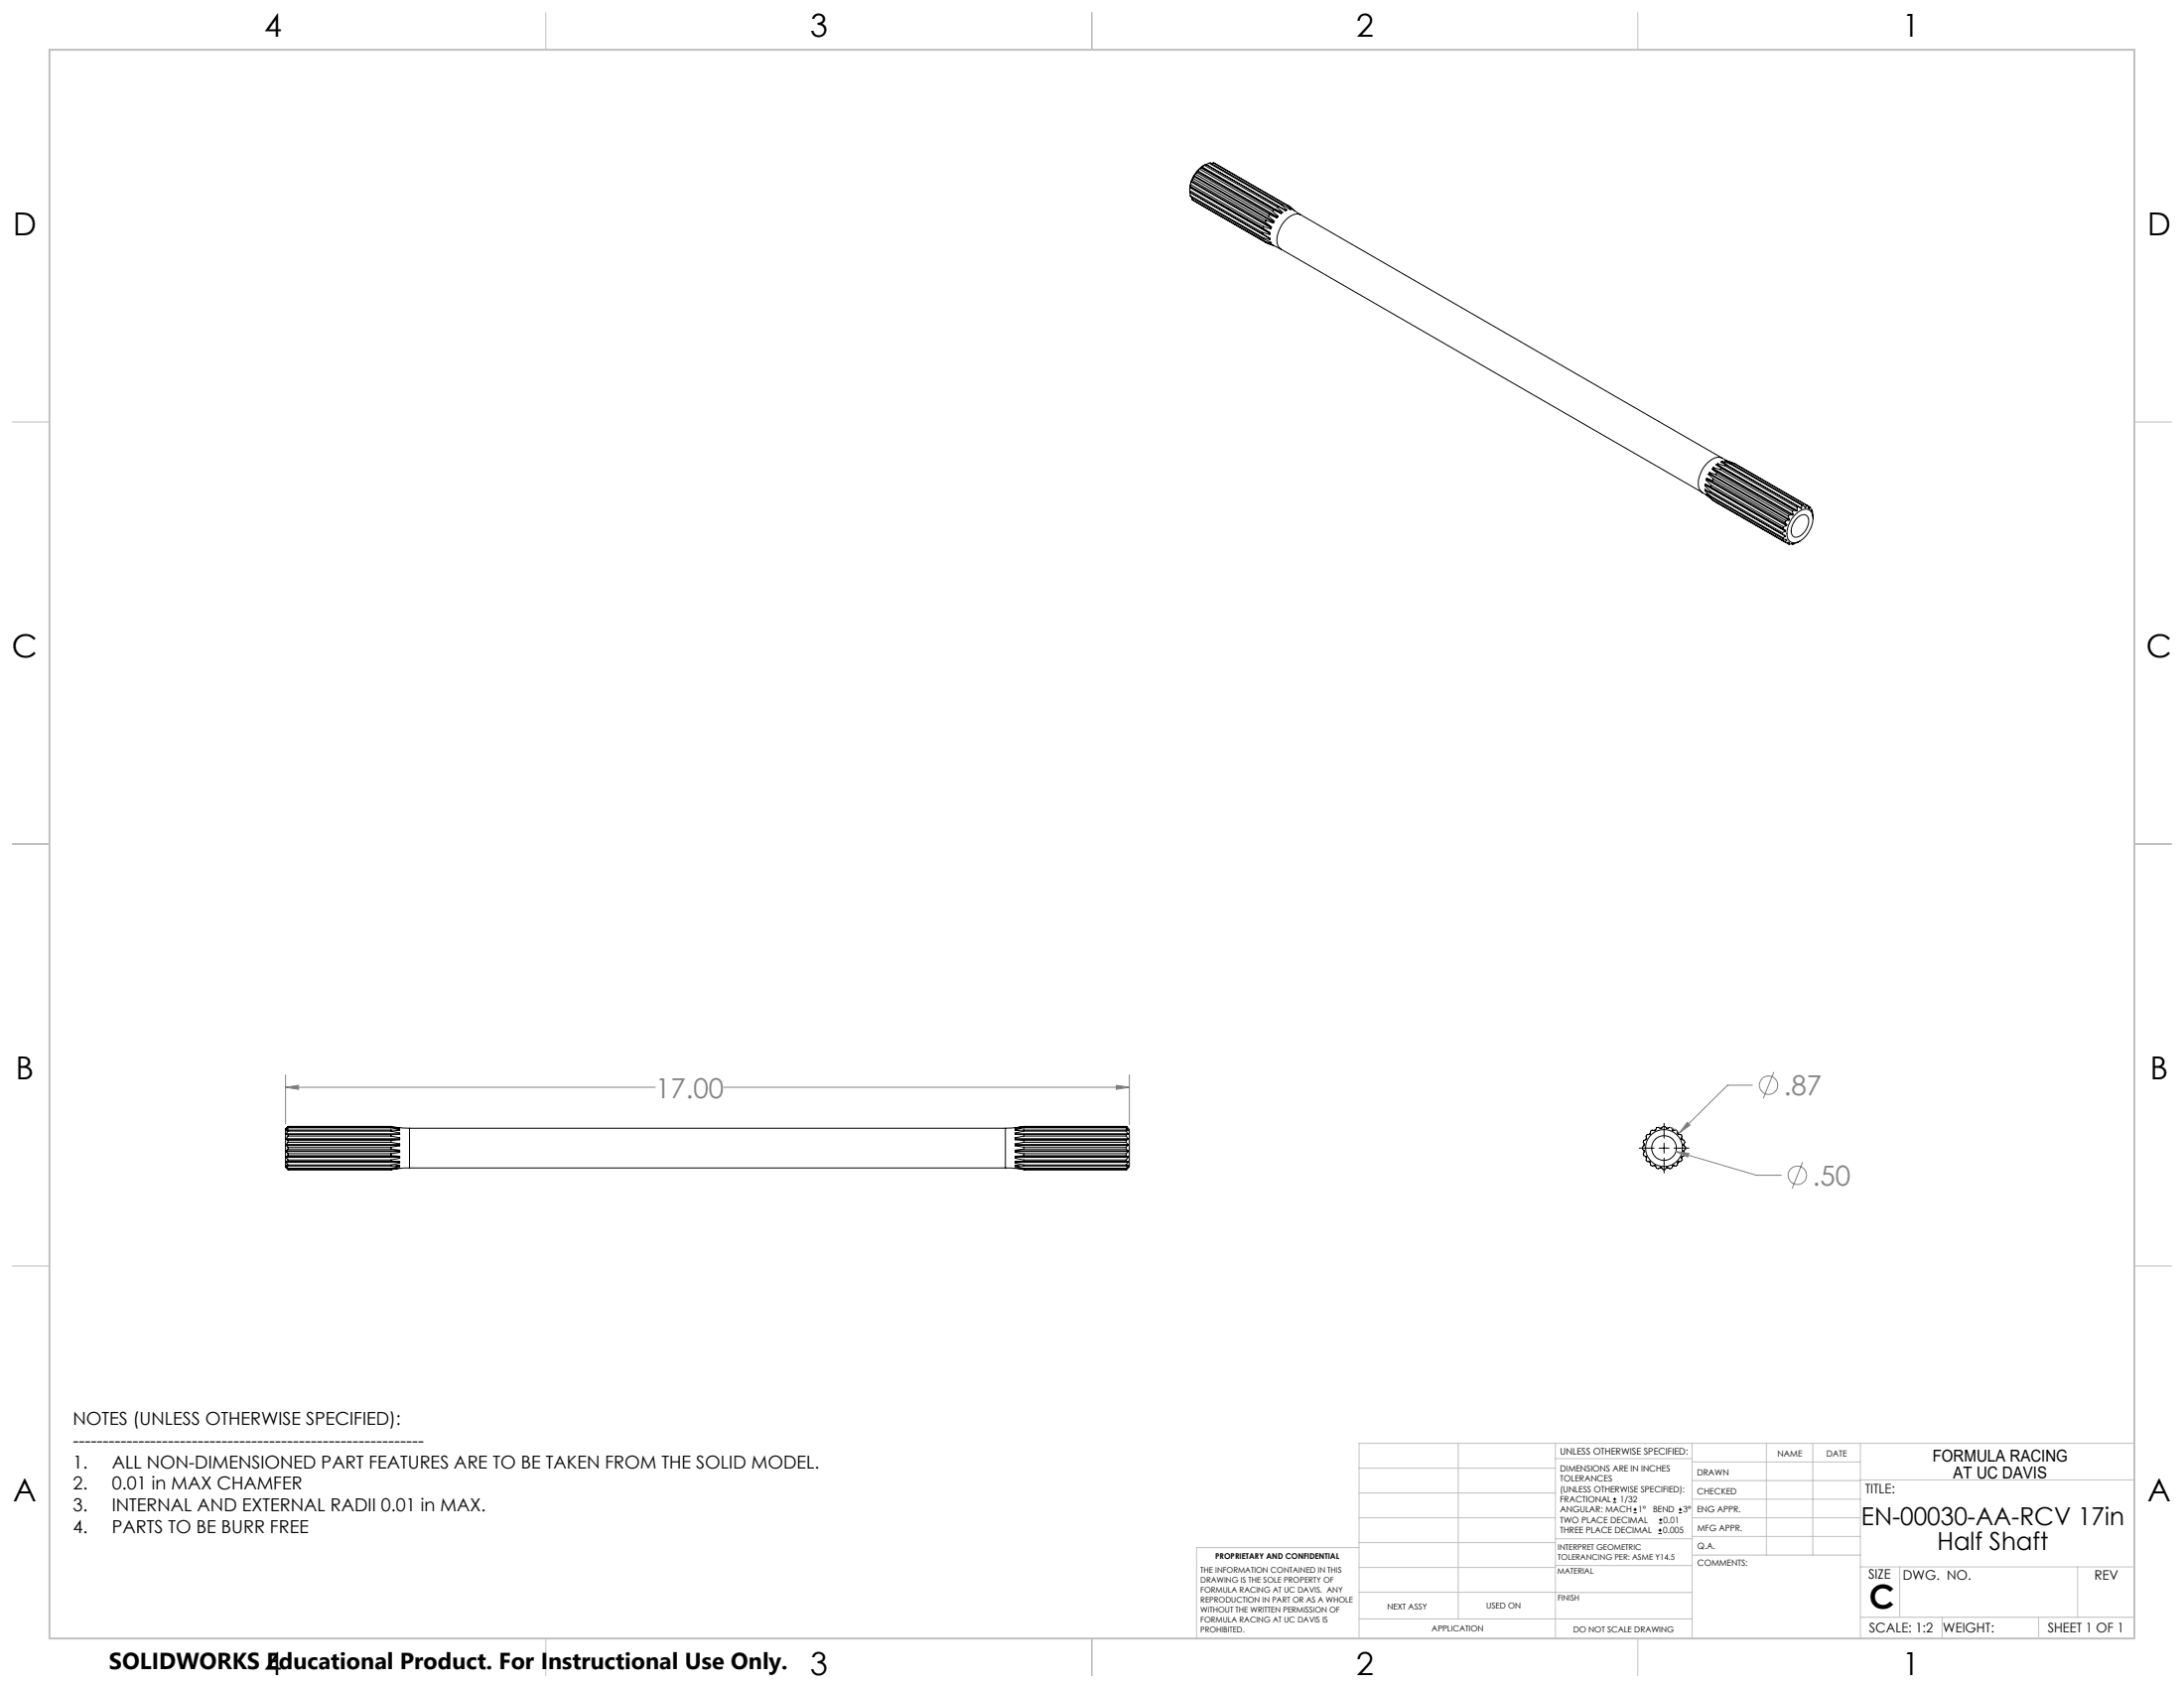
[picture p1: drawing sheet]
<svg xmlns="http://www.w3.org/2000/svg" width="559mm" height="432mm" viewBox="0 0 559 432" stroke-linecap="round" stroke-linejoin="round" font-family="sans-serif">
<g fill="none" stroke="#000" stroke-width=".25">
<path d="M304.4 48.7v.4l18.6 10.8M304.4 48.7l18.6 10.8M304.4 49.1l.1 .1M304.4 48l20.5 11.8M304.4 48v.7M304.5 47.8l-.1 .2M304.5 47.8l20.4 11.8M304.5 49.2l20.4 11.8M304.5 49.2l.1 .9M304.6 50.1l.1 .3 18.6 10.7M304.6 47.6l-.1 .2M304.6 47.6l18.6 10.8"/>
<path d="M304.6 50.1l18.6 10.7M304.7 47.2l-.1 .4M304.7 47.2l18.6 10.8M304.8 46.5l20.4 11.8M304.8 46.5l-.1 .7M304.8 46.4v.1M304.8 46.4l20.5 11.7M304.9 50.5l.1 .5M305 51l18.9 11M305 51l18.7 10.8M305 46.1l-.2 .3M305 46.1l18.7 10.7"/>
<path d="M305.3 45.6l-.3 .5M305.3 45.6l18.6 10.8M305.4 45.1l20.5 11.8M305.4 45.1l-.1 .5M305.5 44.9l-.1 .2M305.5 44.9l20.5 11.8M305.9 51.6l18.6 10.8 1.6 .5-2.2-.9M305.9 44.6l-.4 .3M305.9 44.6l18.6 10.7M306.2 44.1l-.3 .5M306.2 44.1l18.6 10.8M306.3 43.8l20.4 11.8"/>
<path d="M306.3 43.8l-.1 .3M306.4 43.7l-.1 .1M306.4 43.7l20.5 11.8M307 43.3l-.6 .4M307 43.3l18.6 10.7M307.3 42.9l-.3 .4M307.3 42.9l18.6 10.8M307.3 42.8l19 10.9M307.3 42.8v.1M307.5 42.7l-.2 .1M307.5 42.7l19 10.9M308.2 42.3l.3-.2 20.5 11.7"/>
<path d="M308.2 42.3l-.7 .4M308.2 42.3l18.6 10.7M308.3 42.2a7.5 7.5 0 0 0-3.9 6.7M309.4 41.7l-.9 .4M309.4 41.7h.3l18.6 10.7M309.4 41.7l18.6 10.8M310.5 41.7l18.9 10.8M310.5 41.7l-.5 .1M310.5 41.7l18.6 10.7M323 59.9l1.9 1v.4l-1.7-.5M323 59.5v.4M323.2 58.4l1.7 1.1v.5l-1.9-.5"/>
<path d="M323.3 58l-.1 .4M323.7 56.8l1.6 1.2v.3l-.1 .3-1.9-.6M323.9 56.4l-.2 .4M324.5 55.3l1.6 1.3-.2 .4-2-.6M324.8 54.9l-.3 .4M325.6 54l1.4 1.3-.2 .3-.1 .1-1.9-.8M325.9 53.7l-.3 .3M325.9 53.7l1.9 .9M326.3 53.7l1.5 .9M326.5 53.6l-.2 .1M326.5 53.6l1.7 .7M326.8 53l1.4 1.3"/>
<path d="M328 52.5l1.3 1.2-.4 .2-1.8-1.1-.3 .2M328.2 54.3l-.4 .3M328.3 52.4l-.3 .1M328.3 52.4l1.7 1.2h.4l-1.3-1.2M329.1 52.4l.3 .1M329.4 52.5l1.9 1.4zM331.4 54l1.4 1M332.8 55a3.7 3.7 0 0 0-4.3 1.8 6.7 6.7 0 0 0-1.6 5.9l.9 1M332.8 55l107.9 62.2M323.2 60.8l.1 .3M323.3 61.1l1.9 .9 .1 .3-1.6-.5M323.7 61.8l.2 .2"/>
<path d="M326.2 63l1.6 .8M327.8 63.7l107.8 62.3M438.2 120h-.2M438.2 120l20.4 11.8M438.3 119.8l-.1 .2M438.3 119.8l20.5 11.8M438.4 119.6l-.4 .4M438.4 119.6l-.1 .2M438.4 119.6l1.7 .5M439.1 118.9l1.3 .9M439.1 118.9h.1M439.2 118.9l20.5 11.8"/>
<path d="M439.4 118.8l-.2 .1M439.4 118.8l20.4 11.8M439.5 118.6l-.4 .3M439.5 118.6l-.1 .2M439.5 118.6l1.8 .5M440.4 119.8l-.3 .3M440.4 119.8l18.5 10.7M440.7 117.2l1.5 .8M440.7 118l-.4 .2 1.3 .7M440.7 117.2a3.7 3.7 0 0 0-4.4 1.8 6.7 6.7 0 0 0-1.6 6l.9 1M440.7 118l1.4 1.1M440.7 118l1.8 .6"/>
<path d="M441.3 119.1l18.5 10.7M441.6 118.9l-.3 .2M441.6 118.9l18.6 10.7M441.7 117.9h-.3l1.4 .6M441.7 117.9l-.1 .1M441.7 117.9l1.9 .6M442.1 119.1h-.1M442.1 119.1l18.8 10.9M442.3 118l1.6 .6M442.5 118.6l18.5 10.7M442.8 118.5l-.3 .1M442.8 118.5l18.5 10.7"/>
<path d="M443.6 118.5l.3 .1M443.6 118.5l18.5 10.7M443.9 118.6l18.5 10.7M435.6 126l1.4 1M436.2 124.3l1.4 1.3M436.3 123.8l-.1 .5M436.3 125.6l-.1-.4 1.4 .8M436.3 123.8l.1 .1M436.3 123.8l1.4 .7M436.3 125.6l1.4 1.3M436.4 123.9v.2M436.4 125.2v.2"/>
<path d="M436.4 123.9l20.4 11.8M436.4 124.1l-.2 .2M436.4 124.1l20.4 11.8M436.4 125.4l-.1 .2M436.4 125.4l20.4 11.8M436.5 122.8l1.3 1.3M436.7 122.7l-.2 .1M436.7 122.7l20.4 11.8M436.7 122.3l-.2 .5M436.7 126.6l-.2-.3 1.3 .9M436.7 122.3v.2M436.7 122.3l1.5 .6"/>
<path d="M436.7 126.6l1.5 1.3M436.7 122.5v.2M436.7 122.5l20.5 11.8M436.7 126.4v.2M437.1 121.4l1.3 1.1M437.1 127l1.3 1.1M437.3 121.2l-.2 .2M437.3 121.2l20.4 11.9M437.4 121.1l-.1 .1M437.4 120.9l-.3 .5M437.4 121.1l20.4 11.8M437.4 120.9v.2"/>
<path d="M437.4 120.9l1.6 .5M437.6 125.6v.4M437.6 125.6l18.5 10.7M437.6 126l18.5 10.7M437.7 126.9l.1 .3M437.7 124.5l18.5 10.7M437.7 126.9l18.5 10.7M437.8 124.1l-.1 .4M437.8 124.1l18.5 10.7M437.8 127.2l18.5 10.7M438 120l1.3 1M438.2 127.9l.2 .2"/>
<path d="M438.2 122.9l18.5 10.7M438.2 127.9l18.5 10.7M438.4 122.5l-.2 .4M438.4 122.5l18.5 10.7M438.4 128.1l19.2 11M439 121.4l18.6 10.7M439.3 121l-.3 .4M439.3 121l18.5 10.7M440.1 120.1l18.5 10.7M456.1 136.7l.7 .5M456.1 136.3v.4M456.2 137.6l.1 .3"/>
<path d="M456.2 135.2l.6 .5M456.3 137.9l.9 .3M456.3 134.8l-.1 .4M456.7 138.6l.2 .2 .8-.1M456.7 133.6l.5 .7M456.8 135.9l-.7 .4M456.8 135.7v.2M456.8 137.2l-.6 .4M456.9 138l.3 .2M456.9 133.2l-.2 .4M457.1 134.5l-.8 .3M457.2 134.3l-.1 .2"/>
<path d="M457.2 138.2l-.5 .4M457.6 139.1l.2 .1 1-.2-.2 .2M457.6 132.1l.2 .8M457.7 138.7l-.1 .4M457.7 138.7l.1 .1M457.7 133.1l-.8 .1M457.8 132.9l-.1 .2M457.8 131.7l-.2 .4M457.8 131.7l.8 .1M458.4 139.1l.2 .1M458.6 130.8l.2 .8M458.8 131.6l-.2 .2"/>
<path d="M458.9 130.5l-.3 .3M458.9 130.5l.8 .2M459.5 131.5a2.83 2.83 0 0 1 3.7-.8 4.7 4.7 0 0 1-.4 5.3 4.5 4.5 0 0 1-4.4 2.8 2.6 2.6 0 0 1-1.2-3.1l.5-1.5a7.1 7.1 0 0 1 1.8-2.7zM459.8 138.8h.1M459.8 138.8l-1.2 .4M459.8 129.8v.8M459.8 130.6l-.1 .1M459.9 132.4a1.59 1.59 0 0 1 2.8 .1 4.3 4.3 0 0 1-3.2 4.9 1.6 1.6 0 0 1-1.2-2.1l.8-1.9zM460.2 129.6l.7 .4M460.2 129.6l-.4 .2M460.6 138.4l-.8 .4M461 129.3l-.1 .7"/>
<path d="M461.3 129.2l-.3 .1M461.3 129.2l.7 .6M461.7 129.6l.3 .2M462.1 129.2l.3 .1M462.1 129.2l-.1 .6M462.4 129.3l.4 .7M462.4 129.3l.6 .3M462.8 130l.1 .1M462.8 130h.1M463 129.6l.5 1.2 .1-.3M463 129.6l-.1 .5M463.4 130.4l.2 .1"/>
<path d="M463.6 130.5l.3 1.3M463.8 131.7l.1 .1M463.9 131.8v.8M73.2 290v.2M73.2 291.3v.2M73.2 292.8v.2M73.2 294.4v.2M73.2 295.9v.2M73.2 297.1v.2M73.2 298.2l.5 .1M73.2 298.6v.1M73.2 290.2h.5"/>
<path d="M73.2 291.5l.5 .2M73.2 293l.5 .4M73.2 294.6l.5 .5M73.2 296.1l.5 .6M73.2 297.3l.5 .7M73.2 298.2l.5 .6M73.2 298.6l.5 .4M73.2 298.7l.5 .5M73.2 294.4h29.1M73.2 293h29.1M73.2 294.6h29.1M73.2 292.8h29.1"/>
<path d="M73.2 295.9h29.1M73.2 291.5h29.1M73.2 296.1h29.1M73.2 291.3h29.1M73.2 297.1h29.1M73.2 290.2h29.1M73.2 297.3h29.1M73.2 290h29.1M73.2 298.2h.3M73.2 289.1h.3M73.2 288.7h.1M73.2 298.7h.1"/>
<path d="M73.7 288.1h.1M73.7 288.4l-.5 .3M73.7 288.4v.1M73.7 289.1h-.5M73.7 289.1v.2M73.7 290.2v.4M73.7 291.7v.5M73.7 293.4v.5M73.7 295.1v.5M73.7 296.7v.4h-.5M73.7 298v.3M73.7 298.8v.2"/>
<path d="M73.7 299.2h.1M73.7 288.1l-.6 .7v9.8l.6 .6M73.7 288.1h26.3M73.7 299.2h26.3M73.7 293.9h26.3M73.7 293.4h26.3M73.7 288.1l-.5 .6M73.7 288.5l-.5 .6M73.7 289.3l-.5 .7M73.7 290.6l-.5 .7M73.7 292.2l-.5 .6M73.7 293.9l-.5 .5"/>
<path d="M73.7 295.6l-.5 .3M73.7 295.1h26.3M73.7 292.2h26.3M73.7 295.6h26.3M73.7 291.7h26.3M73.7 296.7h26.3M73.7 290.6h26.3M73.7 290.2h26.3M73.7 298h26.3M73.7 289.3h26.3M73.7 298.3h26.3M73.7 289.1h26.3"/>
<path d="M73.7 288.5h26.3M73.7 298.8h26.3M73.7 288.4h26.3M73.7 299h26.3M100 299l2.3-.2-2.3 .4M100 298.8v.2M100 298v.3M100 296.7v.4h2.3M100 295.6l2.3 .2v.5l-2.3 .4M100 295.1v.5M100 293.9l2.3 .3v.6l-2.3 .3M100 293.4v.5"/>
<path d="M100 292.2l2.3 .4v.5l-2.3 .3M100 291.7v.5M100 290.6l2.3 .4v.6l-2.3 .1M100 290.2v.4M100 289.3l2.3 .5v.4M100 289.1v.2M100 288.5l2.3 .4v.3l-2.3-.1M100 288.4v.1M100 288.4l2.3 .1M100 288.1h.1M100 299.2h.1M100 288.1l2.3 .4"/>
<path d="M101.3 298.2h1M101.3 289.1h1M102.2 288.5l2.6 .1M102.3 298.2v.2l-2.3 .4M102.3 297.1v.4l-2.3 .5M102.3 298.2l-2.3 .1M102.3 290.2h-2.3M102.3 288.5h-.5M104.8 298.8l-4.8 .4M104.8 288.6v10.2M104.8 298.8h152.4M104.8 288.6h152.4"/>
<path d="M257.2 298.8l2.6 .1M257.2 288.6v10.2M259.8 297.1v.4l2.2 .5M259.8 298.2v.2l2.2 .4M259.8 290.2h2.2M259.8 298.2l2.2 .1M259.8 294.4h28.8M259.8 293h28.8M259.8 294.6h28.8M259.8 292.8h28.8M259.8 295.9h28.8M259.8 291.5h28.8"/>
<path d="M259.8 296.1h28.8M259.8 291.3h28.8M259.8 297.1h28.8M259.8 290.2h28.8M259.8 297.3h28.8M259.8 290h28.8M259.8 298.2h.9M259.8 289.1h.9M262 288.1l-4.8 .5M262 288.1h.1M262 288.1l-2.2 .5 2.2-.2M262 288.4v.1"/>
<path d="M262 288.5l-2.2 .4v.3l2.2-.1M262 289.1v.2M262 289.3l-2.2 .5v.4M262 290.2v.4M262 290.6l-2.2 .4v.6l2.2 .1M262 291.7v.5M262 292.2l-2.2 .4v.5l2.2 .3M262 293.4v.5M262 293.9l-2.2 .3v.6l2.2 .3M262 295.1v.5M262 295.6l-2.2 .2v.5l2.2 .4M262 296.7v.4h-2.2"/>
<path d="M262 298v.3M262 298.8v.2M262 299l-2.2-.2 2.2 .4M262 299.2h.1M262 288.1h26.1M262 299.2h26.1M262 293.9h26.1M262 293.4h26.1M262 295.1h26.1M262 292.2h26.1M262 295.6h26.1M262 291.7h26.1"/>
<path d="M262 296.7h26.1M262 290.6h26.1M262 290.2h26.1M262 298h26.1M262 289.3h26.1M262 298.3h26.1M262 289.1h26.1M262 288.5h26.1M262 298.8h26.1M262 288.4h26.1M262 299h26.1M288.1 293.4v.5"/>
<path d="M288.1 288.1l.9 .8v9.5l-.9 .8M288.1 299.2h.1M288.1 298.8v.2M288.1 298v.3M288.1 296.7v.4h.5M288.1 295.1v.5M288.1 291.7v.5M288.1 290.2v.4M288.1 289.1v.2M288.1 289.1h.5M288.1 288.4v.1M288.1 288.4l.5 .3"/>
<path d="M288.1 288.1h.1M288.1 295.6l.5 .3M288.1 293.9l.5 .5M288.1 292.2l.5 .6M288.1 290.6l.5 .7M288.1 289.3l.5 .7M288.1 288.5l.5 .6M288.1 288.1l.5 .6M288.3 298.2h.3M288.3 289.1h.3M288.6 288.7h.1M288.6 298.7h.1"/>
<path d="M288.6 298.6v.1M288.6 298.2l-.5 .1M288.6 297.1v.2M288.6 295.9v.2M288.6 294.4v.2M288.6 292.8v.2M288.6 291.3v.2M288.6 290v.2M288.6 298.7l-.5 .5M288.6 298.6l-.5 .4M288.6 298.2l-.5 .6M288.6 297.3l-.5 .7"/>
<path d="M288.6 296.1l-.5 .6M288.6 294.6l-.5 .5M288.6 293l-.5 .4M288.6 291.5l-.5 .2M288.6 290.2h-.5M419.4 293.7h3.8M420.6 294.2l.1 .6M420.7 292.6l-.1 .5M421 295.8l.3 .5M421.3 291l-.3 .6M421.9 297.1l.4 .4M422.3 289.8l-.4 .4"/>
<path d="M422.3 289.3l.4-.2h.9l.3-.6 .4-.1 .6 .3 .6-.6h.5l.4 .6 .9-.3 .4 .1 .5 .7 .7-.1 .3 .2 .2 .9 .7 .1 .3 .3-.1 .9 .6 .2 .2 .4-.4 .9 .6 .4v.5l-.6 .5 .4 .7-.2 .5-.6 .3 .1 .8-.3 .4-.8 .2-.2 .8-.3 .2-.8-.1-.3 .6-.3 .2-.8-.4-.6 .6h-.5l-.4-.5-.8 .3-.4-.1-.3-.7-.9 .1-.4-.3v-.7l-.2-.2h-.7l-.3-.4 .2-.8-.8-.4-.1-.4 .4-.6-.6-.6v-.5l.6-.6-.4-.6 .2-.5 .7-.4-.2-.7 .3-.4h.7l.2-.2zM423.2 298.2l.5 .2M423.7 288.9l-.5 .3M424.5 293.7h2.5M424.7 298.8h.5M425.2 288.5l-.5 .1M425.8 287.3v3.8M425.8 292.4v2.6M425.8 296.2v3.8M426.3 288.5l.6 .1M426.9 298.8h-.6M427.8 288.9l.6 .3"/>
<path d="M428.3 293.7h3.8M428.4 298.2l-.6 .2M429.2 289.8l.4 .4M429.6 297.1l-.4 .4M430.2 291l.3 .6M430.5 295.8l-.3 .5M430.8 292.6l.2 .5M431 294.2l-.2 .6M412.7 384.3h.9M412.7 383.5h.9M413.1 383.1v.8M418 387h.8"/>
<path d="M418 386.2h.8M418.4 385.7v.9M424.3 392.3h.9M424.3 391.4h.9M424.5 389.6h.8M424.5 388.8h.8M424.7 391v.9M424.9 388.4v.8M429.5 387h.9M429.5 386.2h.9M429.9 385.7v.9"/>
<circle cx="425.8" cy="293.7" r="3.2"/>
<circle cx="425.8" cy="293.7" r="4.7"/>
</g>
<g fill="none" stroke="#808080" stroke-width=".25">
<path d="M73.1 278.1l3.3-.5v1.1zM73.1 275v12.5M73.1 278.1h94.5M185.2 278.1h103.8M285.6 277.6l3.4 .5-3.4 .6zM289 275v12.7M448.4 277.6h-6.4l-12.3 12.2M453.8 274.2l-2.6 6.8M427.2 288.4l2 .9M428.8 294.6l3.3 .4-.3 1zM428.8 294.6l20.6 6h6.4M431.7 287.1l.7 .7-2.7 2z"/>
<path d="M461.2 297.3l-2.7 6.7"/>
<circle cx="452.5" cy="277.6" r="2.36"/>
<circle cx="459.9" cy="300.7" r="2.35"/>
</g>
<g fill="none" stroke="#c0c0c0" stroke-width=".25">
<path d="M139.7 3.2v9.5M279.4 3.2v9.5M419.1 3.2v9.5M3.1 107.9h9.6M546.1 107.9h9.5M3.1 215.9h9.6M546.1 215.9h9.5M3.1 323.8h9.6M546.1 323.8h9.5M347.7 375.6h50.3M373.1 369.2v44.9M398 369.2v49.9"/>
<path d="M398 373.1h34.9M432.9 369.2v49.9M432.9 378.7h43.1M432.9 374h43.1M451.9 369.2v28.6M463.8 369.2v28.6M476 369.2v49.9M476 378.6h70.1M546.1 369.2h-198.4v49.9M347.7 394.6h50.3M347.7 388.3h50.3M347.7 381.9h50.3"/>
<path d="M347.7 395.9h-41.6v23.2M398 393.6h35M432.9 383.5h43.1M432.9 388.3h43.1M432.9 393h43.1M433 397.8h43M139.7 419.1v9.6M279.4 419.1v9.6M347.7 414.1h85.2M347.7 401h50.3M347.7 407.3h50.3M398 407.4h34.9"/>
<path d="M398 400.5h35M419.1 419.1v9.6M476 413.7h70.1M476 400.8h70.1M486.1 400.8v12.9M496.9 413.7v5.4M521.6 413.7v5.4M531.6 400.8v12.9"/>
</g>
<path d="M12.7 12.7h533.4v406.4h-533.4z" fill="none" stroke="#c0c0c0" stroke-width=".5"/>
<path d="M73.1 278.1l3.3-.5v1.1zM285.6 277.6l3.4 .5-3.4 .6zM431.7 287.1l-2 2.7 2.7-2zM428.8 294.6l3 1.4 .3-1z" fill="#808080"/>
<text font-size="8.5" x="478.3" y="411.4">C</text>
<g font-size="8.1">
<text x="67.6" y="9.3">4</text>
<text x="207.3" y="9.3">3</text>
<text x="347" y="9.3">2</text>
<text x="486.7" y="9.3">1</text>
<text x="3.3" y="60.1">D</text>
<text x="549.4" y="60.1">D</text>
<text x="3" y="168">C</text>
<text x="549.1" y="168">C</text>
<text x="4" y="276">B</text>
<text x="550.1" y="276">B</text>
<text x="3.3" y="383.9">A</text>
<text x="549.4" y="383.9">A</text>
<text x="67.6" y="428.4">4</text>
<text x="207.3" y="428.4">3</text>
<text x="347" y="428.4">2</text>
<text x="486.7" y="428.4">1</text>
</g>
<g font-size="7.1" fill="#808080">
<text x="167.7" y="280.8">17.00</text>
<text x="456.4" y="280.3">.87</text>
<text x="463.8" y="303.3">.50</text>
</g>
<g font-size="6.3">
<text x="476.2" y="390.2">EN-00030-AA-RCV 17in</text>
<text x="495.6" y="396.5">Half Shaft</text>
</g>
<text font-size="5.9" x="27.9" y="427">SOLIDWORKS Educational Product. For Instructional Use Only.</text>
<g font-size="4.6">
<text x="18.6" y="364.4">NOTES (UNLESS OTHERWISE SPECIFIED):</text>
<text x="18.6" y="370">-----------------------------------------------------------</text>
<text x="18.6" y="375.5">1.</text>
<text x="28.7" y="375.5">ALL NON-DIMENSIONED PART FEATURES ARE TO BE TAKEN FROM THE SOLID MODEL.</text>
<text x="18.6" y="381.1">2.</text>
<text x="28.7" y="381.1">0.01 in MAX CHAMFER</text>
<text x="18.6" y="386.7">3.</text>
<text x="28.7" y="386.7">INTERNAL AND EXTERNAL RADII 0.01 in MAX.</text>
<text x="18.6" y="392.3">4.</text>
<text x="28.7" y="392.3">PARTS TO BE BURR FREE</text>
</g>
<g font-size="4.2">
<text x="494.5" y="374">FORMULA RACING</text>
<text x="499.8" y="378.2">AT UC DAVIS</text>
</g>
<g font-size="3.4">
<text x="477.2" y="381.9">TITLE:</text>
<text x="478.1" y="404">SIZE</text>
<text x="486.9" y="404">DWG. NO.</text>
<text x="535.9" y="404.1">REV</text>
<text x="478.2" y="417.6">SCALE: 1:2</text>
<text x="497.1" y="417.7">WEIGHT:</text>
<text x="523.9" y="417.6">SHEET 1 OF 1</text>
</g>
<text font-size="2.4" x="399.2" y="372.1">UNLESS OTHERWISE SPECIFIED:</text>
<g font-size="2.2">
<text x="399.2" y="376.4">DIMENSIONS ARE IN INCHES</text>
<text x="434.2" y="377.3">DRAWN</text>
<text x="454.8" y="372.5">NAME</text>
<text x="467.3" y="372.6">DATE</text>
<text x="399.2" y="379">TOLERANCES</text>
<text x="399.2" y="381.7">(UNLESS OTHERWISE SPECIFIED):</text>
<text x="434.3" y="382.2">CHECKED</text>
<text x="399.2" y="389.6">TWO PLACE DECIMAL</text>
<text x="399.2" y="384.3">FRACTIONAL</text>
<text x="399.2" y="387">ANGULAR: MACH</text>
<text x="414.5" y="384.3">1/32</text>
<text x="419.1" y="387">1°</text>
<text x="422.9" y="387">BEND</text>
<text x="425.6" y="389.6">0.01</text>
<text x="430.6" y="387">3°</text>
<text x="434.2" y="386.9">ENG APPR.</text>
<text x="399.2" y="392.3">THREE PLACE DECIMAL</text>
<text x="425.5" y="392.3">0.005</text>
<text x="434.3" y="391.6">MFG APPR.</text>
<text x="434.3" y="396.3">Q.A.</text>
<text x="434.3" y="400.5">COMMENTS:</text>
</g>
<g font-size="2.1">
<text x="354.9" y="411.6">NEXT ASSY</text>
<text x="380.3" y="411.6">USED ON</text>
<text x="366.3" y="417.4">APPLICATION</text>
<text x="402.5" y="417.5">DO NOT SCALE DRAWING</text>
</g>
<g font-size="2">
<text x="310.9" y="398.8">PROPRIETARY AND CONFIDENTIAL</text>
<text x="398.6" y="396.5">INTERPRET GEOMETRIC</text>
<text x="398.6" y="399">TOLERANCING PER: ASME Y14.5</text>
<text x="307.2" y="402.4">THE INFORMATION CONTAINED IN THIS</text>
<text x="307.2" y="404.9">DRAWING IS THE SOLE PROPERTY OF</text>
<text x="307.2" y="407.5">FORMULA RACING AT UC DAVIS. ANY</text>
<text x="398.5" y="402.6">MATERIAL</text>
<text x="307.2" y="410">REPRODUCTION IN PART OR AS A WHOLE</text>
<text x="307.2" y="412.5">WITHOUT THE WRITTEN PERMISSION OF</text>
<text x="398.5" y="409.4">FINISH</text>
<text x="307.2" y="415">FORMULA RACING AT UC DAVIS IS</text>
<text x="307.2" y="417.6">PROHIBITED.</text>
</g>
</svg>
